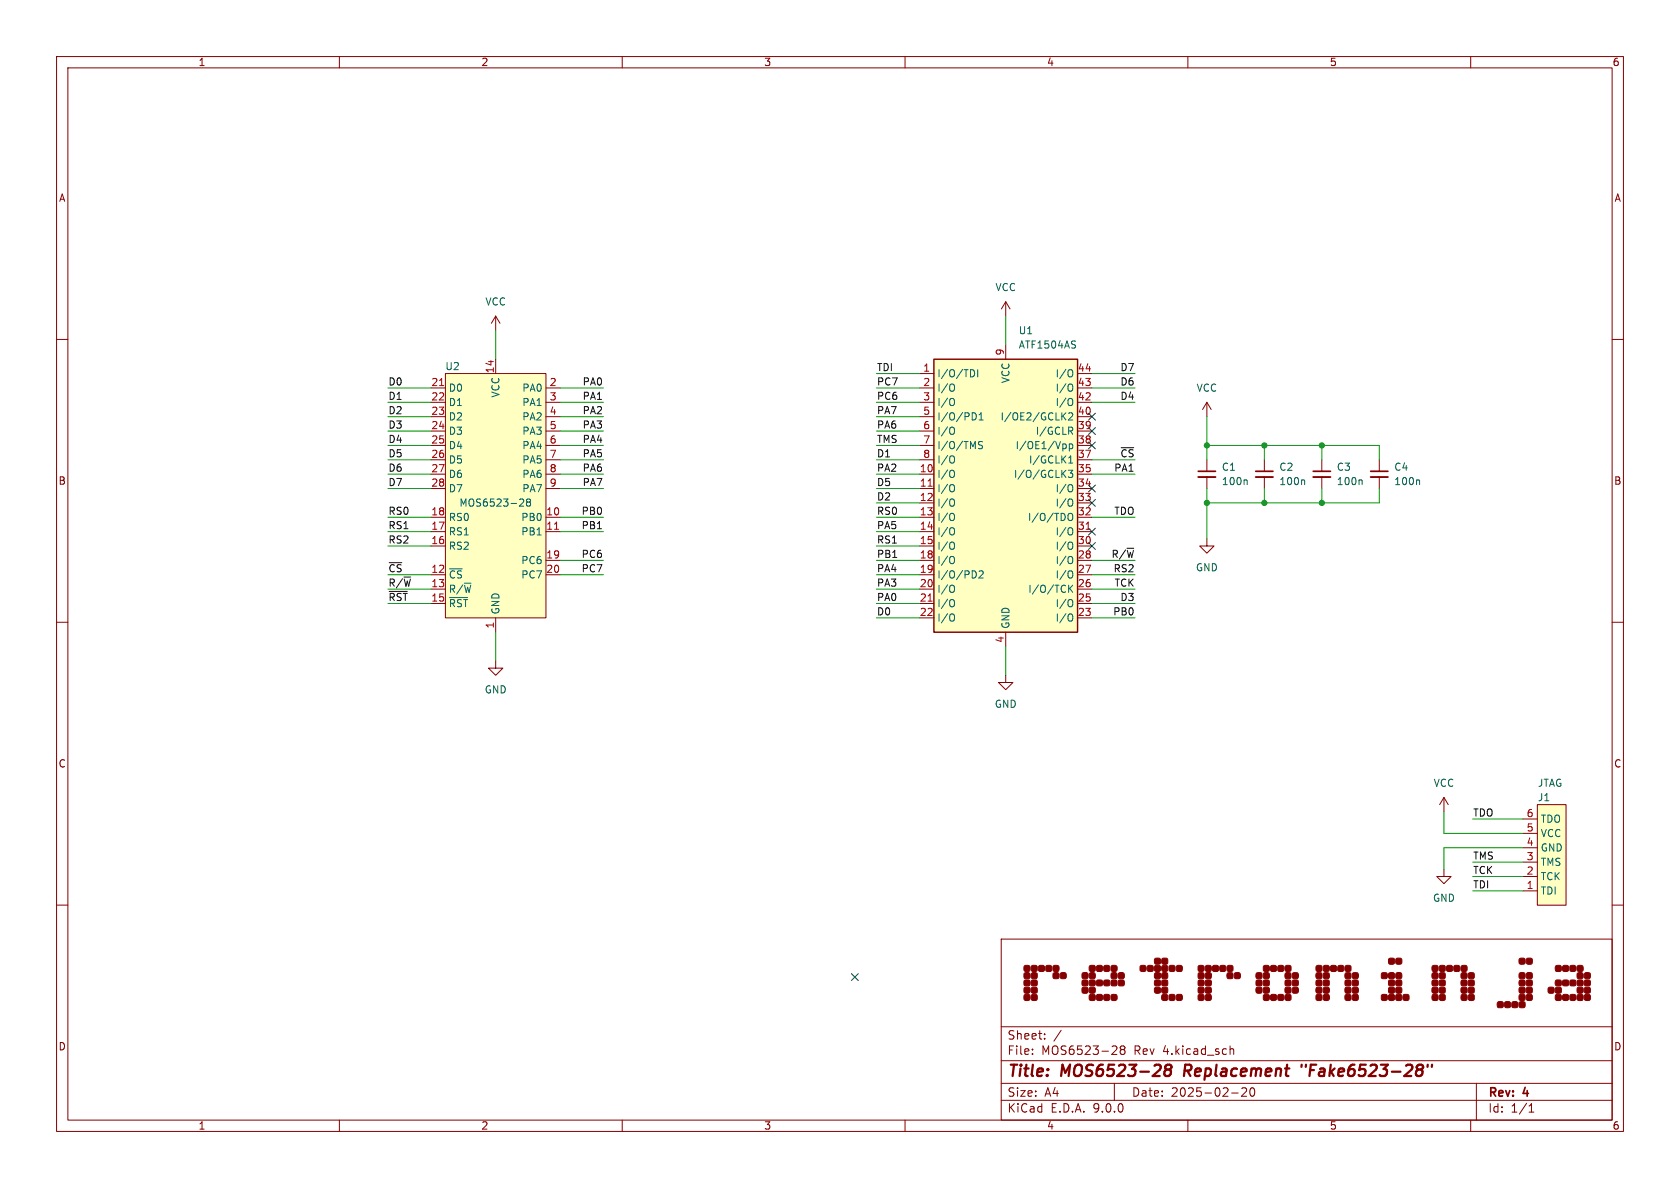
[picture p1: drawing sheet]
<svg xmlns="http://www.w3.org/2000/svg" width="297mm" height="210mm" viewBox="0 0 297 210" stroke-linecap="round" stroke-linejoin="round" font-family="sans-serif">
<g fill="none" stroke="#840000" stroke-width=".18">
<path d="M10 10h277v190h-277zM12 12h273v186h-273zM60 10v2M110 10v2M160 10v2M210 10v2M260 10v2M10 60h2M285 60h2M10 110h2M285 110h2M10 160h2"/>
<path d="M177 166h108v32h-108zM285 160h2M60 198v2M110 198v2M160 198v2M177 194.5h108M177 191.5h108M177 187.5h108M177 181.5h108M182.5 186.3v.1M182.5 185.5v.1M184.7 183.6v.1"/>
<path d="M184.7 182.8v.1M187.6 182.1l-1.3 2M196.8 184.9l.5 .1 .2 .3-1 1.1h1M197 191.5v3M198.3 185.5l-.3-.2 .3-.4 .4 .1 .2 .2-.3 .3M198.3 185.5l-.3 .3 .1 .5 .2 .1 .4-.1 .2-.2-.1-.4-.2-.2M198.3 185.5h.3M210 198v2M217.5 184.9v1.5M217.5 185.5l.2-.1 .3 .1 .1 .9M217.7 193.2h1.2M220.3 192.4v.5l-.8 .9h.9"/>
<path d="M221.1 192.4a.81 .81 0 0 0 .4 1.4l.2-.1 .1-.5-.1-.8M260 198v2M261 191.5v6.5M270.3 196.6h.9M270.3 195.5l.4-.4v1.5"/>
</g>
<path d="M206.3 189.1l-.3-.2v-.3a.64 .64 0 0 1 1.1-.2v.3l-.4 .4M206.3 189.1a.65 .65 0 0 0-.3 1 .65 .65 0 0 0 .8-.1 .65 .65 0 0 0 .1-.8l-.2-.1M206.3 189.1h.4M209.6 188.2l-.3 2M230.1 188.2v.4M230.9 188.2l-.1 .4M252.4 188.2v.4M253.2 188.2l-.1 .4" fill="none" stroke="#840000" stroke-width=".4"/>
<g fill="#840000" stroke="#840000" stroke-width=".18">
<path d="M264.8 177.2a.59 .59 0 0 1 .8 0 .59 .59 0 0 1 0 .8 .59 .59 0 0 1-.8 0l-.1-.6z"/>
<path d="M266.1 177.2a.61 .61 0 0 1 .9 0 .61 .61 0 0 1-.1 .8 .61 .61 0 0 1-.9-.1z"/>
<path d="M194 175.8a.6 .6 0 0 1 .9 .2 .6 .6 0 0 1-.2 .8 .6 .6 0 0 1-.9-.2z"/>
<path d="M226 175.9v-.1a.6 .6 0 0 1 .9 .1 .6 .6 0 0 1-.1 .9 .6 .6 0 0 1-.9-.2z"/>
<path d="M246.8 175.9l.1-.1a.6 .6 0 0 1 .9 .2 .6 .6 0 0 1-.2 .8 .6 .6 0 0 1-.8-.2z"/>
<path d="M248.2 175.8a.6 .6 0 0 1 .8 .2 .6 .6 0 0 1-.1 .8 .6 .6 0 0 1-.9-.2z"/>
<path d="M253.3 175.8a.6 .6 0 0 1 .9 .2 .6 .6 0 0 1-.2 .8 .6 .6 0 0 1-.8-.2z"/>
<path d="M270 175.8a.6 .6 0 0 1 .8 .2 .6 .6 0 0 1-.1 .8 .6 .6 0 0 1-.9-.2z"/>
<path d="M275.1 175.8a.6 .6 0 0 1 .9 .2 .6 .6 0 0 1-.2 .8 .6 .6 0 0 1-.8-.2z"/>
<path d="M191.4 174.6v-.1a.62 .62 0 0 1 .9 .2 .62 .62 0 0 1-.1 .8 .62 .62 0 0 1-.9-.1z"/>
<path d="M192.7 174.6v-.1a.6 .6 0 0 1 .8 .2 .6 .6 0 0 1-.1 .8 .6 .6 0 0 1-.8-.1l-.1-.5z"/>
<path d="M213.2 174.6a.61 .61 0 0 1 .8 0 .61 .61 0 0 1 0 .9 .61 .61 0 0 1-.9-.1z"/>
<path d="M223.4 174.6a.61 .61 0 0 1 .9 0 .61 .61 0 0 1-.1 .9 .61 .61 0 0 1-.8-.1z"/>
<path d="M228.5 174.6a.6 .6 0 0 1 .9 0 .6 .6 0 0 1 0 .9 .6 .6 0 0 1-.9-.1z"/>
<path d="M234 174.6a.6 .6 0 0 1 .9 0 .6 .6 0 0 1-.1 .9 .6 .6 0 0 1-.8-.1z"/>
<path d="M239.1 174.6a.6 .6 0 0 1 .9 0 .6 .6 0 0 1 0 .9 .6 .6 0 0 1-.9-.1z"/>
<path d="M245.5 174.6a.61 .61 0 0 1 .9 0 .61 .61 0 0 1 0 .9 .61 .61 0 0 1-.9-.1z"/>
<path d="M181.1 173.3a.62 .62 0 0 1 .8 0 .62 .62 0 0 1 .2 .8 .62 .62 0 0 1-.9 .2 .62 .62 0 0 1-.1-1z"/>
<path d="M182.4 173.3l.2-.1a.6 .6 0 0 1 .8 .3 .6 .6 0 0 1-.3 .8 .6 .6 0 0 1-.8-.4z"/>
<path d="M192.7 173.3l.1-.1a.57 .57 0 0 1 .8 .3v.2a.51 .51 0 0 1-.1 .5 .51 .51 0 0 1-.6 .1 .59 .59 0 0 1-.2-1z"/>
<path d="M195.2 173.3l.1-.1a.56 .56 0 0 1 .9 .6v.2a.64 .64 0 0 1-1 .1l-.1-.5z"/>
<path d="M196.5 173.3a.63 .63 0 0 1 1 .3 .52 .52 0 0 1-.1 .6 .52 .52 0 0 1-.6 .1 .46 .46 0 0 1-.4-.8z"/>
<path d="M197.8 173.3a.62 .62 0 0 1 .8 0 .62 .62 0 0 1 .2 .8 .62 .62 0 0 1-1 .2 .62 .62 0 0 1 0-1z"/>
<path d="M204.2 173.3l.1-.1a.6 .6 0 0 1 .8 .3 .6 .6 0 0 1-.1 .7 .6 .6 0 0 1-.8 0l-.1-.6z"/>
<path d="M211.9 173.3a.66 .66 0 0 1 1 .3 .59 .59 0 0 1-.8 .7 .59 .59 0 0 1-.2-1z"/>
<path d="M213.2 173.3h.1a.62 .62 0 0 1 .9 .2 .56 .56 0 0 1-.1 .7 .56 .56 0 0 1-.7 .1 .37 .37 0 0 1-.3-.5z"/>
<path d="M245.6 173.3h.1a.59 .59 0 0 1 .9 .2v.2a.51 .51 0 0 1-.2 .5 .51 .51 0 0 1-.6 .1 .37 .37 0 0 1-.3-.5z"/>
<path d="M246.9 173.3l.1-.1a.57 .57 0 0 1 .8 .3v.2a.51 .51 0 0 1-.1 .5 .51 .51 0 0 1-.6 .1 .59 .59 0 0 1-.2-1z"/>
<path d="M253.3 173.3l.1-.1a.6 .6 0 0 1 .8 .3 .6 .6 0 0 1-.2 .7 .6 .6 0 0 1-.8 0l-.1-.6z"/>
<path d="M258.4 173.3l.1-.1a.6 .6 0 0 1 .8 .3 .6 .6 0 0 1-.1 .7 .6 .6 0 0 1-.8 0l-.1-.6z"/>
<path d="M268.7 173.3l.1-.1a.57 .57 0 0 1 .8 .3v.2a.51 .51 0 0 1-.1 .5 .51 .51 0 0 1-.6 .1 .58 .58 0 0 1-.2-1z"/>
<path d="M269.9 173.3a.64 .64 0 0 1 1 .3 .52 .52 0 0 1-.1 .6 .52 .52 0 0 1-.6 .1 .47 .47 0 0 1-.4-.8z"/>
<path d="M277.6 173.3a.63 .63 0 0 1 1 .3 .52 .52 0 0 1-.1 .6 .52 .52 0 0 1-.6 .1 .46 .46 0 0 1-.4-.8z"/>
<path d="M278.9 173.3a.62 .62 0 0 1 .8 0 .62 .62 0 0 1 .2 .8 .62 .62 0 0 1-.9 .2 .62 .62 0 0 1-.1-1z"/>
<path d="M280.2 173.3l.1-.1a.6 .6 0 0 1 .9 .3 .6 .6 0 0 1-.4 .8 .6 .6 0 0 1-.7-.4z"/>
<path d="M181.1 172a.62 .62 0 0 1 .9 0 .62 .62 0 0 1-.1 .9 .62 .62 0 0 1-.9-.1z"/>
<path d="M186.2 172a.6 .6 0 0 1 .9 .1 .6 .6 0 0 1-.1 .8 .6 .6 0 0 1-.8 0z"/>
<path d="M187.6 172a.63 .63 0 0 1 .8 .1 .63 .63 0 0 1-.1 .9 .63 .63 0 0 1-.8-.2l-.1-.5z"/>
<path d="M192.7 172a.63 .63 0 0 1 .9 .1 .63 .63 0 0 1-.1 .9 .63 .63 0 0 1-.9-.2v-.6z"/>
<path d="M197.8 172a.62 .62 0 0 1 .9 0 .62 .62 0 0 1-.1 .9 .62 .62 0 0 1-.9-.1z"/>
<path d="M205.5 172h.1a.62 .62 0 0 1 .8 .1 .62 .62 0 0 1-.1 .9 .62 .62 0 0 1-.9-.2z"/>
<path d="M211.9 172h.1a.58 .58 0 0 1 .9 .3 .59 .59 0 0 1-.7 .7 .59 .59 0 0 1-.4-.9z"/>
<path d="M222.1 172.1a.61 .61 0 0 1 .7-.1 .61 .61 0 0 1 .3 .7 .57 .57 0 0 1-.6 .3 .57 .57 0 0 1-.5-.5z"/>
<path d="M227.3 172h.1a.62 .62 0 0 1 .8 .1 .62 .62 0 0 1-.2 .9 .62 .62 0 0 1-.8-.2z"/>
<path d="M228.6 172h.1a.58 .58 0 0 1 .9 .3 .57 .57 0 0 1-.4 .7 .57 .57 0 0 1-.7-.3z"/>
<path d="M232.7 172h.1a.61 .61 0 0 1 .9 .1 .61 .61 0 0 1-.2 .9 .61 .61 0 0 1-.8-.2z"/>
<path d="M237.8 172.1a.61 .61 0 0 1 .8-.1 .61 .61 0 0 1 .2 .7 .57 .57 0 0 1-.6 .3 .57 .57 0 0 1-.5-.5z"/>
<path d="M239.2 172h.1a.58 .58 0 0 1 .9 .3 .57 .57 0 0 1-.4 .7 .57 .57 0 0 1-.7-.3z"/>
<path d="M244.3 172h.1a.58 .58 0 0 1 .9 .3 .59 .59 0 0 1-.7 .7 .59 .59 0 0 1-.4-.9z"/>
<path d="M245.6 172a.6 .6 0 0 1 .8 .1 .6 .6 0 0 1 0 .8 .6 .6 0 0 1-.9 0z"/>
<path d="M246.9 172a.63 .63 0 0 1 .9 .1 .63 .63 0 0 1-.2 .9 .63 .63 0 0 1-.8-.2v-.6z"/>
<path d="M253.3 172a.62 .62 0 0 1 .9 .1 .62 .62 0 0 1-.2 .9 .62 .62 0 0 1-.8-.2z"/>
<path d="M254.5 172h.1a.61 .61 0 0 1 .9 .1 .61 .61 0 0 1-.2 .9 .61 .61 0 0 1-.8-.2z"/>
<path d="M259.6 172.1a.61 .61 0 0 1 .8-.1 .61 .61 0 0 1 .2 .7 .57 .57 0 0 1-.6 .3 .57 .57 0 0 1-.5-.5z"/>
<path d="M268.7 172a.63 .63 0 0 1 .9 .1 .63 .63 0 0 1-.1 .9 .63 .63 0 0 1-.9-.2l-.1-.5z"/>
<path d="M269.9 172a.72 .72 0 0 1 1 .2 .6 .6 0 0 1-.2 .8 .61 .61 0 0 1-.8-.1 .61 .61 0 0 1 0-.9z"/>
<path d="M278.9 172a.62 .62 0 0 1 .9 0 .62 .62 0 0 1-.1 .9 .62 .62 0 0 1-.9-.1z"/>
<path d="M182.4 170.8a.59 .59 0 0 1 .8 0 .59 .59 0 0 1 0 .8 .59 .59 0 0 1-.9-.1z"/>
<path d="M194 170.7a.61 .61 0 0 1 .9 .1 .61 .61 0 0 1-.2 .9 .61 .61 0 0 1-.8-.2l-.1-.5z"/>
<path d="M201.6 170.8a.6 .6 0 0 1 .9 0 .6 .6 0 0 1-.1 .8 .6 .6 0 0 1-.9-.1z"/>
<path d="M204.2 170.7h.1a.61 .61 0 0 1 .8 .1 .61 .61 0 0 1-.2 .9 .61 .61 0 0 1-.8-.2z"/>
<path d="M214.4 170.7h.1a.6 .6 0 0 1 .9 .1 .6 .6 0 0 1-.2 .9 .6 .6 0 0 1-.8-.2z"/>
<path d="M215.8 170.7a.61 .61 0 0 1 .8 .1 .61 .61 0 0 1-.1 .9 .61 .61 0 0 1-.8-.2l-.1-.5z"/>
<path d="M223.4 170.8a.6 .6 0 0 1 .9 0 .6 .6 0 0 1-.1 .8 .6 .6 0 0 1-.8 0z"/>
<path d="M234 170.8a.6 .6 0 0 1 .9 0 .6 .6 0 0 1-.1 .8 .6 .6 0 0 1-.9-.1z"/>
<path d="M236.6 170.7a.62 .62 0 0 1 .9 .1 .62 .62 0 0 1-.1 .9 .62 .62 0 0 1-.9-.2z"/>
<path d="M253.3 170.7a.61 .61 0 0 1 .9 .1 .61 .61 0 0 1-.1 .9 .61 .61 0 0 1-.9-.2v-.5z"/>
<path d="M255.8 170.8a.6 .6 0 0 1 .9 0 .6 .6 0 0 1-.1 .8 .6 .6 0 0 1-.9-.1z"/>
<path d="M258.4 170.7a.62 .62 0 0 1 .9 .1 .62 .62 0 0 1-.1 .9 .62 .62 0 0 1-.9-.2z"/>
<path d="M275.1 170.7a.61 .61 0 0 1 .9 .1 .61 .61 0 0 1-.2 .9 .61 .61 0 0 1-.8-.2l-.1-.5z"/>
<path d="M277.6 170.8a.6 .6 0 0 1 .9 0 .6 .6 0 0 1-.1 .8 .6 .6 0 0 1-.9-.1z"/>
<circle cx="267.8" cy="177.6" r=".59"/>
<circle cx="269.1" cy="177.6" r=".61"/>
<circle cx="181.6" cy="176.3" r=".57"/>
<circle cx="182.9" cy="176.3" r=".6"/>
<circle cx="193.1" cy="176.4" r=".61"/>
<circle cx="195.7" cy="176.4" r=".6"/>
<circle cx="197" cy="176.3" r=".59"/>
<circle cx="205.9" cy="176.4" r=".6"/>
<circle cx="207.2" cy="176.4" r=".61"/>
<circle cx="208.5" cy="176.3" r=".57"/>
<circle cx="212.3" cy="176.4" r=".61"/>
<circle cx="213.6" cy="176.3" r=".57"/>
<circle cx="223.9" cy="176.3" r=".59"/>
<circle cx="225.2" cy="176.3" r=".57"/>
<circle cx="227.7" cy="176.4" r=".6"/>
<circle cx="233.2" cy="176.4" r=".6"/>
<circle cx="234.5" cy="176.3" r=".58"/>
<circle cx="238.3" cy="176.3" r=".6"/>
<circle cx="239.6" cy="176.4" r=".61"/>
<circle cx="244.7" cy="176.4" r=".61"/>
<circle cx="246" cy="176.3" r=".57"/>
<circle cx="255" cy="176.4" r=".6"/>
<circle cx="258.8" cy="176.3" r=".6"/>
<circle cx="260.1" cy="176.3" r=".6"/>
<circle cx="269.1" cy="176.4" r=".61"/>
<circle cx="276.8" cy="176.4" r=".6"/>
<circle cx="278.1" cy="176.3" r=".58"/>
<circle cx="279.4" cy="176.4" r=".6"/>
<circle cx="280.6" cy="176.3" r=".6"/>
<circle cx="181.6" cy="175.1" r=".6"/>
<circle cx="182.9" cy="175.1" r=".59"/>
<circle cx="204.7" cy="175.1" r=".59"/>
<circle cx="205.9" cy="175.1" r=".6"/>
<circle cx="212.3" cy="175.1" r=".61"/>
<circle cx="222.6" cy="175" r=".58"/>
<circle cx="227.7" cy="175.1" r=".6"/>
<circle cx="233.2" cy="175" r=".58"/>
<circle cx="238.3" cy="175.1" r=".6"/>
<circle cx="247.3" cy="175.1" r=".59"/>
<circle cx="253.7" cy="175.1" r=".59"/>
<circle cx="255" cy="175" r=".58"/>
<circle cx="258.9" cy="175.1" r=".59"/>
<circle cx="260.1" cy="175.1" r=".6"/>
<circle cx="269.1" cy="175.1" r=".59"/>
<circle cx="270.3" cy="175.1" r=".59"/>
<circle cx="274.2" cy="175.1" r=".59"/>
<circle cx="275.5" cy="175.1" r=".6"/>
<circle cx="279.3" cy="175.1" r=".6"/>
<circle cx="280.7" cy="175.1" r=".59"/>
<circle cx="191.8" cy="173.8" r=".59"/>
<circle cx="194.4" cy="173.7" r=".56"/>
<circle cx="205.9" cy="173.8" r=".59"/>
<circle cx="222.6" cy="173.8" r=".59"/>
<circle cx="223.9" cy="173.8" r=".59"/>
<circle cx="227.7" cy="173.8" r=".59"/>
<circle cx="229" cy="173.8" r=".59"/>
<circle cx="233.2" cy="173.8" r=".59"/>
<circle cx="234.5" cy="173.8" r=".59"/>
<circle cx="238.3" cy="173.8" r=".59"/>
<circle cx="239.6" cy="173.8" r=".59"/>
<circle cx="255" cy="173.8" r=".59"/>
<circle cx="260.1" cy="173.8" r=".59"/>
<circle cx="275.5" cy="173.8" r=".58"/>
<circle cx="276.8" cy="173.8" r=".59"/>
<circle cx="182.9" cy="172.5" r=".6"/>
<circle cx="191.8" cy="172.5" r=".61"/>
<circle cx="197" cy="172.5" r=".61"/>
<circle cx="204.7" cy="172.5" r=".6"/>
<circle cx="213.6" cy="172.5" r=".61"/>
<circle cx="217.5" cy="172.5" r=".59"/>
<circle cx="218.8" cy="172.5" r=".61"/>
<circle cx="223.9" cy="172.5" r=".61"/>
<circle cx="234.5" cy="172.5" r=".6"/>
<circle cx="258.8" cy="172.5" r=".6"/>
<circle cx="280.6" cy="172.5" r=".6"/>
<circle cx="181.6" cy="171.2" r=".56"/>
<circle cx="184.1" cy="171.2" r=".6"/>
<circle cx="185.4" cy="171.2" r=".61"/>
<circle cx="186.7" cy="171.2" r=".57"/>
<circle cx="193.1" cy="171.2" r=".61"/>
<circle cx="195.7" cy="171.2" r=".6"/>
<circle cx="197" cy="171.2" r=".59"/>
<circle cx="203.4" cy="171.2" r=".56"/>
<circle cx="205.9" cy="171.2" r=".6"/>
<circle cx="207.2" cy="171.2" r=".6"/>
<circle cx="208.5" cy="171.2" r=".57"/>
<circle cx="212.3" cy="171.2" r=".6"/>
<circle cx="213.6" cy="171.2" r=".57"/>
<circle cx="217.5" cy="171.2" r=".6"/>
<circle cx="225.2" cy="171.2" r=".56"/>
<circle cx="226.4" cy="171.2" r=".61"/>
<circle cx="227.7" cy="171.2" r=".6"/>
<circle cx="233.2" cy="171.2" r=".6"/>
<circle cx="235.8" cy="171.2" r=".59"/>
<circle cx="238.3" cy="171.2" r=".6"/>
<circle cx="255" cy="171.2" r=".6"/>
<circle cx="257.6" cy="171.2" r=".59"/>
<circle cx="276.8" cy="171.2" r=".6"/>
<circle cx="279.4" cy="171.2" r=".59"/>
<circle cx="204.7" cy="169.9" r=".59"/>
<circle cx="205.9" cy="169.9" r=".6"/>
<circle cx="246" cy="169.9" r=".59"/>
<circle cx="247.3" cy="169.9" r=".59"/>
<circle cx="269.1" cy="169.9" r=".59"/>
<circle cx="270.4" cy="169.9" r=".6"/>
</g>
<path d="M165.1 63.5h25.4v48.3h-25.4z" fill="#ffffc2"/>
<path d="M165.1 63.5h25.4v48.3h-25.4z" fill="none" stroke="#840000" stroke-width=".25"/>
<g fill="none" stroke="#840000" stroke-width=".18">
<path d="M162.6 66h2.5M162.6 68.6h2.5M162.6 71.1h2.5M162.6 73.7h2.5M162.6 76.2h2.5M162.6 78.7h2.5M177.8 61v2.5M190.5 66h2.5M190.5 68.6h2.5M190.5 71.1h2.5M190.5 73.7h2.5M190.5 76.2h2.5"/>
<path d="M190.5 78.7h2.5M162.6 81.3h2.5M162.6 83.8h2.5M162.6 86.4h2.5M162.6 88.9h2.5M162.6 91.4h2.5M162.6 94h2.5M162.6 96.5h2.5M162.6 99.1h2.5M190.5 81.3h2.5M190.5 83.8h2.5M190.5 86.4h2.5"/>
<path d="M190.5 88.9h2.5M190.5 91.4h2.5M190.5 94h2.5M190.5 96.5h2.5M190.5 99.1h2.5M213.4 81.3v2M213.4 84.3v2.1M162.6 101.6h2.5M162.6 104.1h2.5M162.6 106.7h2.5M162.6 109.2h2.5M177.8 111.8v2.5"/>
<path d="M190.5 101.6h2.5M190.5 104.1h2.5M190.5 106.7h2.5M190.5 109.2h2.5M255.3 141l-.8 1.2M255.3 141l.7 1.2M255.3 141v2.5"/>
</g>
<g fill="none" stroke="#006464" stroke-width=".18">
<path d="M168.4 67.9l.2 .1a.81 .81 0 0 1-.2 1.2M168.4 70.4l.2 .1a.81 .81 0 0 1-.2 1.2M168.4 75.5l.2 .1a.81 .81 0 0 1-.2 1.2M171.6 65.3a.64 .64 0 0 1 .7 .7 .64 .64 0 0 1-.7 .6M171.9 73a.64 .64 0 0 1 .7 .6 .64 .64 0 0 1-.7 .6M172.8 65.3v1.3M173.1 74.2h.7M173.1 73.3l.3-.3v1.2M173.7 78.1l-.5-.1-.2 .2v.3l.6 .3 .1 .3-.3 .2h-.4M187.9 73.5l.5 .7M188 78.5h.4l.1 .2-.1 .5-.4 .1M188.4 73l-.7 .7"/>
<path d="M188.9 73.1l.5-.1 .2 .3-.7 .9h.7M189 78.5h.4l.2 .2-.1 .6h-.5M189 78.5v1.2M189.2 76.2l.4 .6M189.3 65.3l.2 .1a.81 .81 0 0 1-.2 1.2M189.3 67.9l.2 .1a.81 .81 0 0 1-.2 1.2M189.3 70.4l.2 .1a.81 .81 0 0 1-.2 1.2M189.4 75.5l.2 .3v.3l-.2 .1M168.4 80.6l.2 .1a.81 .81 0 0 1-.2 1.2M168.4 83.1l.2 .1a.81 .81 0 0 1-.2 1.2M168.4 85.7h.2a.81 .81 0 0 1-.2 1.2M168.4 88.2l.2 .1a.81 .81 0 0 1-.2 1.2"/>
<path d="M168.4 90.7l.2 .1a.81 .81 0 0 1-.2 1.2M168.4 93.3l.2 .1a.81 .81 0 0 1-.2 1.2M168.4 95.8l.2 .1a.81 .81 0 0 1-.2 1.2M168.4 98.4h.2a.81 .81 0 0 1-.2 1.2M187.9 83.7l.5 .7M188.4 83.1l-.7 .8M188.9 83.1h.7l-.4 .5 .4 .1v.6l-.2 .1-.5-.1M188.9 81.9h.7M188.9 81l.4-.4v1.3M189 90.8l.1-.1a.43 .43 0 0 1 .5 .5v.4a.42 .42 0 0 1-.4 .4 .42 .42 0 0 1-.4-.4v-.4zM189.3 85.7h.2a.81 .81 0 0 1-.2 1.2M189.3 88.2l.2 .1a.81 .81 0 0 1-.2 1.2"/>
<path d="M189.3 93.3l.2 .1a.81 .81 0 0 1-.2 1.2M189.3 95.8l.2 .1a.81 .81 0 0 1-.2 1.2M189.3 98.4h.2a.81 .81 0 0 1-.2 1.2M220.3 84.8l.2 .2v.7M168.4 103.4l.2 .1a.81 .81 0 0 1-.2 1.2M168.4 106l.2 .1a.81 .81 0 0 1-.2 1.2M168.4 108.5l.2 .1a.81 .81 0 0 1-.2 1.2M172.4 101l.2 .5-.2 .6M173.1 101l.5-.1 .2 .4-.8 .9h.8M188.9 103.4v1.3M189.1 104l.5 .7M189.3 100.9l.2 .1a.81 .81 0 0 1-.2 1.2"/>
<path d="M189.3 106l.2 .1a.81 .81 0 0 1-.2 1.2M189.3 108.5l.2 .1a.81 .81 0 0 1-.2 1.2M189.6 103.4l-.7 .8"/>
</g>
<path d="M164.1 85.9h.7M192 93.6h.7M164.1 106.3h.7" fill="none" stroke="#a90000" stroke-width=".18"/>
<path d="M211.8 83.3h3.1" fill="none" stroke="#840000" stroke-width=".3"/>
<path d="M211.8 84.3h3.1" fill="none" stroke="#840000" stroke-width=".33"/>
<path d="M271.8 142.2h5.1v17.8h-5.1z" fill="#ffffc2"/>
<g fill="none" stroke="#840000" stroke-width=".18">
<path d="M87.6 55.9l-.7 1.3M87.6 55.9l.8 1.3M87.6 55.9v2.5M177.8 53.3l-.8 1.3M177.8 53.3l.8 1.3M177.8 53.3v2.6M213.4 71.1l-.8 1.3M213.4 71.1l.7 1.3M213.4 71.1v2.6M213.4 95.3v1.2h1.2l-1.2 1.3-1.3-1.3h1.3M223.5 81.3v2M223.5 84.3v2.1"/>
<path d="M233.7 81.3v2M233.7 84.3v2.1M243.8 81.3v2M243.8 84.3v2.1M87.6 116.8v1.3h1.3l-1.3 1.3-1.2-1.3h1.2M177.8 119.4v1.3h1.3l-1.3 1.2-1.3-1.2h1.3M255.3 153.7v1.2h1.2l-1.2 1.3-1.3-1.3h1.3M269.2 157.5h2.6M269.2 154.9h2.6M269.2 152.4h2.6M269.2 149.9h2.6M269.2 147.3h2.6"/>
<path d="M269.2 144.8h2.6M271.8 142.2h5.1v17.8h-5.1z"/>
</g>
<path d="M222 83.3h3M232.2 83.3h3M242.3 83.3h3.1" fill="none" stroke="#840000" stroke-width=".3"/>
<path d="M222 84.3h3M232.2 84.3h3M242.3 84.3h3.1" fill="none" stroke="#840000" stroke-width=".33"/>
<path d="M230.5 84.8l.1 .2v.7M240.6 84.8l.2 .2v.7M250.8 84.8l.2 .2v.7" fill="none" stroke="#006464" stroke-width=".18"/>
<path d="M78.7 66h17.8v43.2h-17.8z" fill="#ffffc2"/>
<g fill="none" stroke="#840000" stroke-width=".18">
<path d="M76.2 68.6h2.5M76.2 71.1h2.5M76.2 73.7h2.5M76.2 76.2h2.5M76.2 78.7h2.5M78.7 66h17.8v43.2h-17.8zM87.6 63.5v2.5M96.5 68.6h2.6M96.5 71.1h2.6M96.5 73.7h2.6M96.5 76.2h2.6M96.5 78.7h2.6"/>
<path d="M76.2 81.3h2.5M76.2 83.8h2.5M76.2 86.4h2.5M76.2 91.4h2.5M76.2 94h2.5M76.2 96.5h2.5M96.5 81.3h2.6M96.5 83.8h2.6M96.5 86.4h2.6M96.5 91.4h2.6M96.5 94h2.6M96.5 99.1h2.6"/>
<path d="M76.2 101.6h2.5M76.2 104.1h2.5M76.2 106.7h2.5M87.6 109.2v2.6M96.5 101.6h2.6"/>
</g>
<path d="M77.7 68.2h.7M98 93.6h.8" fill="none" stroke="#a90000" stroke-width=".18"/>
<path d="M92 88.2l.5 .1 .1 .3-.8 .9h.8M93.3 88.8l-.2-.3 .2-.3h.3l.2 .3-.2 .3M93.3 88.8l-.2 .2v.4l.2 .1 .4-.1 .1-.2v-.2l-.2-.2M93.3 88.8h.3M79.5 105.6h3.2" fill="none" stroke="#006464" stroke-width=".18"/>
<path d="M68.8 104.5h3.2" fill="none" stroke="#0f0f0f" stroke-width=".18"/>
<g fill="none" stroke="#009600" stroke-width=".18">
<path d="M87.6 58.4v5.1M177.8 55.9v5.1M68.6 71.1h7.6M68.6 68.6h7.6M68.6 76.2h7.6M68.6 78.7h7.6M68.6 73.7h7.6M99.1 71.1h7.6M99.1 68.6h7.6M99.1 76.2h7.6M99.1 78.7h7.6M99.1 73.7h7.6"/>
<path d="M154.9 66h7.7M154.9 71.1h7.7M154.9 68.6h7.7M154.9 76.2h7.7M154.9 78.7h7.7M154.9 73.7h7.7M193 66h7.7M193 71.1h7.7M193 68.6h7.7M213.4 78.7h30.4v2.6M213.4 73.7v7.6M223.5 78.7v2.6"/>
<path d="M233.7 78.7v2.6M68.6 81.3h7.6M68.6 83.8h7.6M68.6 91.4h7.6M68.6 94h7.6M68.6 96.5h7.6M68.6 86.4h7.6M99.1 81.3h7.6M99.1 83.8h7.6M99.1 91.4h7.6M99.1 94h7.6M99.1 99.1h7.6"/>
<path d="M99.1 86.4h7.6M154.9 81.3h7.7M154.9 83.8h7.7M154.9 91.4h7.7M154.9 94h7.7M154.9 96.5h7.7M154.9 99.1h7.7M154.9 86.4h7.7M154.9 88.9h7.7M193 81.3h7.7M193 83.8h7.7M193 91.4h7.7"/>
<path d="M193 99.1h7.7M213.4 86.4v8.9M223.5 86.4v2.5M233.7 86.4v2.5M243.8 86.4v2.5h-30.4M68.6 104.1h7.6M68.6 101.6h7.6M68.6 106.7h7.6M87.6 111.8v5M99.1 101.6h7.6M154.9 104.1h7.7M154.9 101.6h7.7"/>
<path d="M154.9 109.2h7.7M154.9 106.7h7.7M177.8 114.3v5.1M193 104.1h7.7M193 101.6h7.7M193 109.2h7.7M193 106.7h7.7M255.3 143.5v3.8h13.9M260.3 154.9h8.9M260.3 144.8h8.9M260.3 152.4h8.9M260.3 157.5h8.9"/>
<path d="M269.2 149.9h-13.9v3.8"/>
</g>
<g fill="none" stroke="#000084" stroke-width=".18">
<path d="M192.4 75.6l1.2 1.2M192.4 78.1l1.2 1.2M192.4 73.1l1.2 1.2M193.6 75.6l-1.2 1.2M193.6 78.1l-1.2 1.2M193.6 73.1l-1.2 1.2M192.4 88.3l1.2 1.2M192.4 85.8l1.2 1.2M192.4 93.4l1.2 1.2M192.4 95.9l1.2 1.2M193.6 88.3l-1.2 1.2M193.6 85.8l-1.2 1.2"/>
<path d="M193.6 93.4l-1.2 1.2M193.6 95.9l-1.2 1.2M150.5 172.1l1.2 1.2M151.7 172.1l-1.2 1.2"/>
</g>
<g fill="#009600" stroke="#009600" stroke-width=".18">
<circle cx="213.4" cy="88.9" r=".46"/>
<circle cx="213.4" cy="78.7" r=".46"/>
<circle cx="223.5" cy="78.7" r=".46"/>
<circle cx="233.7" cy="88.9" r=".46"/>
<circle cx="223.5" cy="88.9" r=".46"/>
<circle cx="233.7" cy="78.7" r=".46"/>
</g>
<g font-size="2.8" fill="#840000">
<text x="178" y="190.9">Title:</text>
<text x="187.7" y="190.9">MOS6523-28</text>
<text x="210.2" y="190.9">Replacement</text>
<text x="231.6" y="190.9">&quot;Fake6523-28&quot;</text>
</g>
<g font-size="2.1" fill="#840000">
<text x="178" y="184">Sheet:</text>
<text x="178" y="186.7">File:</text>
<text x="184.1" y="186.7">MOS6523-28</text>
<text x="200.5" y="186.7">Rev</text>
<text x="205.8" y="186.7">4.kicad_sch</text>
<text x="178" y="196.9">KiCad</text>
<text x="178" y="194.1">Size:</text>
<text x="184.7" y="194.1">A4</text>
<text x="185.7" y="196.9">E.D.A.</text>
<text x="193.3" y="196.9">9.0.0</text>
<text x="200" y="194.1">Date:</text>
<text x="207" y="194.1">2025-02-20</text>
<text x="263" y="194.3">Rev:</text>
<text x="263" y="196.9">Id:</text>
<text x="267.1" y="196.9">1/1</text>
<text x="269.4" y="194.3">4</text>
</g>
<g font-size="1.8" fill="#840000">
<text x="35" y="11.9">1</text>
<text x="85" y="11.9">2</text>
<text x="135" y="11.9">3</text>
<text x="185" y="11.9">4</text>
<text x="235" y="11.9">5</text>
<text x="285" y="11.9">6</text>
<text x="10.3" y="35.9">A</text>
<text x="285.3" y="35.9">A</text>
<text x="10.3" y="85.9">B</text>
<text x="285.3" y="85.9">B</text>
<text x="10.3" y="135.9">C</text>
<text x="285.3" y="135.9">C</text>
<text x="10.3" y="185.9">D</text>
<text x="285.3" y="185.9">D</text>
<text x="35" y="199.9">1</text>
<text x="85" y="199.9">2</text>
<text x="135" y="199.9">3</text>
<text x="185" y="199.9">4</text>
<text x="235" y="199.9">5</text>
<text x="285" y="199.9">6</text>
</g>
<g font-size="1.8" fill="#006464">
<text x="175.9" y="51.7">VCC</text>
<text x="85.7" y="54.2">VCC</text>
<text x="180" y="59.3">U1</text>
<text x="78.6" y="65.6">U2</text>
<text x="180" y="61.8">ATF1504AS</text>
<text x="79.2" y="69.4">D0</text>
<text x="79.2" y="72">D1</text>
<text x="88.5" y="70.4" transform="rotate(-90 88.5 70.4)">VCC</text>
<text x="92.2" y="69.4">PA0</text>
<text x="92.2" y="72">PA1</text>
<text x="165.6" y="66.9">I/O/TDI</text>
<text x="165.6" y="69.4">I/O</text>
<text x="165.6" y="72">I/O</text>
<text x="178.7" y="67.8" transform="rotate(-90 178.7 67.8)">VCC</text>
<text x="186.5" y="66.9">I/O</text>
<text x="186.5" y="69.4">I/O</text>
<text x="186.5" y="72">I/O</text>
<text x="211.4" y="69.4">VCC</text>
<text x="79.2" y="74.5">D2</text>
<text x="79.2" y="77.1">D3</text>
<text x="92.2" y="74.5">PA2</text>
<text x="92.2" y="77.1">PA3</text>
<text x="165.6" y="74.5">I/O/PD1</text>
<text x="165.6" y="77.1">I/O</text>
<text x="176.8" y="74.5">I/OE2/GCLK2</text>
<text x="183" y="77.1">I/GCLR</text>
<text x="79.2" y="79.6">D4</text>
<text x="79.2" y="82.1">D5</text>
<text x="92.2" y="79.6">PA4</text>
<text x="92.2" y="82.1">PA5</text>
<text x="165.6" y="79.6">I/O/TMS</text>
<text x="165.6" y="82.1">I/O</text>
<text x="179.4" y="79.6">I/OE1/Vpp</text>
<text x="181.8" y="82.1">I/GCLK1</text>
<text x="215.9" y="83.4">C1</text>
<text x="226.1" y="83.4">C2</text>
<text x="236.2" y="83.4">C3</text>
<text x="246.4" y="83.4">C4</text>
<text x="79.2" y="84.7">D6</text>
<text x="79.2" y="87.2">D7</text>
<text x="81.1" y="89.8">MOS6523-28</text>
<text x="92.2" y="84.7">PA6</text>
<text x="92.2" y="87.2">PA7</text>
<text x="165.6" y="84.7">I/O</text>
<text x="165.6" y="87.2">I/O</text>
<text x="165.6" y="89.8">I/O</text>
<text x="179.1" y="84.7">I/O/GCLK3</text>
<text x="186.5" y="87.2">I/O</text>
<text x="186.5" y="89.8">I/O</text>
<text x="215.9" y="86">100n</text>
<text x="226.1" y="86">100n</text>
<text x="236.2" y="86">100n</text>
<text x="246.4" y="86">100n</text>
<text x="79.2" y="92.3">RS0</text>
<text x="79.2" y="94.8">RS1</text>
<text x="92.1" y="92.3">PB0</text>
<text x="92.1" y="94.8">PB1</text>
<text x="165.6" y="92.3">I/O</text>
<text x="165.6" y="94.8">I/O</text>
<text x="181.6" y="92.3">I/O/TDO</text>
<text x="186.5" y="94.8">I/O</text>
<text x="79.2" y="97.4">RS2</text>
<text x="92.1" y="99.9">PC6</text>
<text x="165.6" y="97.4">I/O</text>
<text x="165.6" y="99.9">I/O</text>
<text x="186.5" y="97.4">I/O</text>
<text x="186.5" y="99.9">I/O</text>
<text x="211.3" y="101.2">GND</text>
<text x="79.2" y="102.5">~{CS}</text>
<text x="79.2" y="105">R/~{W}</text>
<text x="79.2" y="107.5">~{RST}</text>
<text x="92.1" y="102.5">PC7</text>
<text x="165.6" y="102.5">I/O/PD2</text>
<text x="165.6" y="105">I/O</text>
<text x="165.6" y="107.5">I/O</text>
<text x="181.7" y="105">I/O/TCK</text>
<text x="186.5" y="102.5">I/O</text>
<text x="186.5" y="107.5">I/O</text>
<text x="88.5" y="108.7" transform="rotate(-90 88.5 108.7)">GND</text>
<text x="165.6" y="110.1">I/O</text>
<text x="178.7" y="111.3" transform="rotate(-90 178.7 111.3)">GND</text>
<text x="186.5" y="110.1">I/O</text>
<text x="85.6" y="122.8">GND</text>
<text x="175.8" y="125.3">GND</text>
<text x="253.4" y="139.3">VCC</text>
<text x="271.8" y="141.8">J1</text>
<text x="271.8" y="139.3">JTAG</text>
<text x="272.3" y="148.2">VCC</text>
<text x="272.3" y="145.6">TDO</text>
<text x="272.3" y="155.8">TCK</text>
<text x="272.3" y="153.3">TMS</text>
<text x="272.3" y="150.7">GND</text>
<text x="253.2" y="159.6">GND</text>
<text x="272.3" y="158.3">TDI</text>
</g>
<g font-size="1.8" fill="#0f0f0f">
<text x="154.9" y="65.7">TDI</text>
<text x="198" y="65.7">D7</text>
<text x="68.6" y="68.2">D0</text>
<text x="68.6" y="70.8">D1</text>
<text x="102.9" y="70.8">PA1</text>
<text x="102.9" y="68.2">PA0</text>
<text x="154.9" y="68.2">PC7</text>
<text x="154.9" y="70.8">PC6</text>
<text x="198" y="68.2">D6</text>
<text x="198" y="70.8">D4</text>
<text x="68.6" y="75.9">D3</text>
<text x="68.6" y="73.3">D2</text>
<text x="102.9" y="73.3">PA2</text>
<text x="102.9" y="75.9">PA3</text>
<text x="154.9" y="75.9">PA6</text>
<text x="154.9" y="73.3">PA7</text>
<text x="68.6" y="80.9">D5</text>
<text x="68.6" y="83.5">D6</text>
<text x="68.6" y="78.4">D4</text>
<text x="102.9" y="80.9">PA5</text>
<text x="102.9" y="83.5">PA6</text>
<text x="102.9" y="78.4">PA4</text>
<text x="154.9" y="83.5">PA2</text>
<text x="154.9" y="78.4">TMS</text>
<text x="154.9" y="80.9">D1</text>
<text x="196.9" y="83.5">PA1</text>
<text x="198" y="80.9">~{CS}</text>
<text x="68.6" y="86">D7</text>
<text x="102.9" y="86">PA7</text>
<text x="154.9" y="86">D5</text>
<text x="154.9" y="88.6">D2</text>
<text x="68.6" y="91.1">RS0</text>
<text x="68.6" y="93.6">RS1</text>
<text x="102.7" y="91.1">PB0</text>
<text x="102.7" y="93.6">PB1</text>
<text x="154.9" y="93.6">PA5</text>
<text x="154.9" y="91.1">RS0</text>
<text x="196.9" y="91.1">TDO</text>
<text x="68.6" y="96.2">RS2</text>
<text x="68.6" y="101.3">~{CS}</text>
<text x="102.7" y="98.7">PC6</text>
<text x="102.7" y="101.3">PC7</text>
<text x="154.9" y="96.2">RS1</text>
<text x="154.9" y="101.3">PA4</text>
<text x="154.9" y="98.7">PB1</text>
<text x="196.4" y="98.7">R/~{W}</text>
<text x="196.8" y="101.3">RS2</text>
<text x="68.6" y="106.3">~{RST}</text>
<text x="68.6" y="103.8">R/~{W}</text>
<text x="154.9" y="103.8">PA3</text>
<text x="154.9" y="106.3">PA0</text>
<text x="196.9" y="103.8">TCK</text>
<text x="198" y="106.3">D3</text>
<text x="154.9" y="108.9">D0</text>
<text x="196.7" y="108.9">PB0</text>
<text x="260.3" y="144.4">TDO</text>
<text x="260.3" y="152.1">TMS</text>
<text x="260.3" y="154.6">TCK</text>
<text x="260.3" y="157.1">TDI</text>
</g>
<g font-size="1.8" fill="#a90000">
<text x="163.1" y="65.8">1</text>
<text x="177.5" y="62.9" transform="rotate(-90 177.5 62.9)">9</text>
<text x="190.5" y="65.8">44</text>
<text x="76.2" y="68.3">21</text>
<text x="76.2" y="70.9">22</text>
<text x="87.4" y="66.1" transform="rotate(-90 87.4 66.1)">14</text>
<text x="97.1" y="68.3">2</text>
<text x="97.1" y="70.9">3</text>
<text x="163.1" y="68.3">2</text>
<text x="163.1" y="70.9">3</text>
<text x="190.5" y="68.3">43</text>
<text x="190.5" y="70.9">42</text>
<text x="76.2" y="73.4">23</text>
<text x="76.2" y="75.9">24</text>
<text x="97.1" y="73.4">4</text>
<text x="97.1" y="75.9">5</text>
<text x="163.1" y="73.4">5</text>
<text x="163.1" y="75.9">6</text>
<text x="190.5" y="73.4">40</text>
<text x="190.5" y="75.9">39</text>
<text x="76.2" y="78.5">25</text>
<text x="76.2" y="81">26</text>
<text x="76.2" y="83.6">27</text>
<text x="97.1" y="78.5">6</text>
<text x="97.1" y="81">7</text>
<text x="97.1" y="83.6">8</text>
<text x="162.5" y="83.6">10</text>
<text x="163.1" y="78.5">7</text>
<text x="163.1" y="81">8</text>
<text x="190.5" y="78.5">38</text>
<text x="190.5" y="81">37</text>
<text x="190.5" y="83.6">35</text>
<text x="76.2" y="86.1">28</text>
<text x="97.1" y="86.1">9</text>
<text x="162.5" y="86.1">11</text>
<text x="162.5" y="88.6">12</text>
<text x="190.5" y="86.1">34</text>
<text x="190.5" y="88.6">33</text>
<text x="76.2" y="91.2">18</text>
<text x="76.2" y="93.7">17</text>
<text x="96.5" y="91.2">10</text>
<text x="96.5" y="93.7">11</text>
<text x="162.5" y="91.2">13</text>
<text x="162.5" y="93.7">14</text>
<text x="190.5" y="91.2">32</text>
<text x="190.5" y="93.7">31</text>
<text x="76.2" y="96.3">16</text>
<text x="76.2" y="101.3">12</text>
<text x="96.5" y="98.8">19</text>
<text x="96.5" y="101.3">20</text>
<text x="162.5" y="96.3">15</text>
<text x="162.5" y="98.8">18</text>
<text x="162.5" y="101.3">19</text>
<text x="190.5" y="96.3">30</text>
<text x="190.5" y="98.8">28</text>
<text x="190.5" y="101.3">27</text>
<text x="76.2" y="103.9">13</text>
<text x="76.2" y="106.4">15</text>
<text x="162.5" y="103.9">20</text>
<text x="162.5" y="106.4">21</text>
<text x="190.5" y="103.9">26</text>
<text x="190.5" y="106.4">25</text>
<text x="87.4" y="111.2" transform="rotate(-90 87.4 111.2)">1</text>
<text x="162.5" y="109">22</text>
<text x="177.5" y="113.7" transform="rotate(-90 177.5 113.7)">4</text>
<text x="190.5" y="109">23</text>
<text x="269.8" y="149.6">4</text>
<text x="269.8" y="147.1">5</text>
<text x="269.8" y="144.5">6</text>
<text x="269.8" y="154.7">2</text>
<text x="269.8" y="152.1">3</text>
<text x="269.8" y="157.2">1</text>
</g>
</svg>
